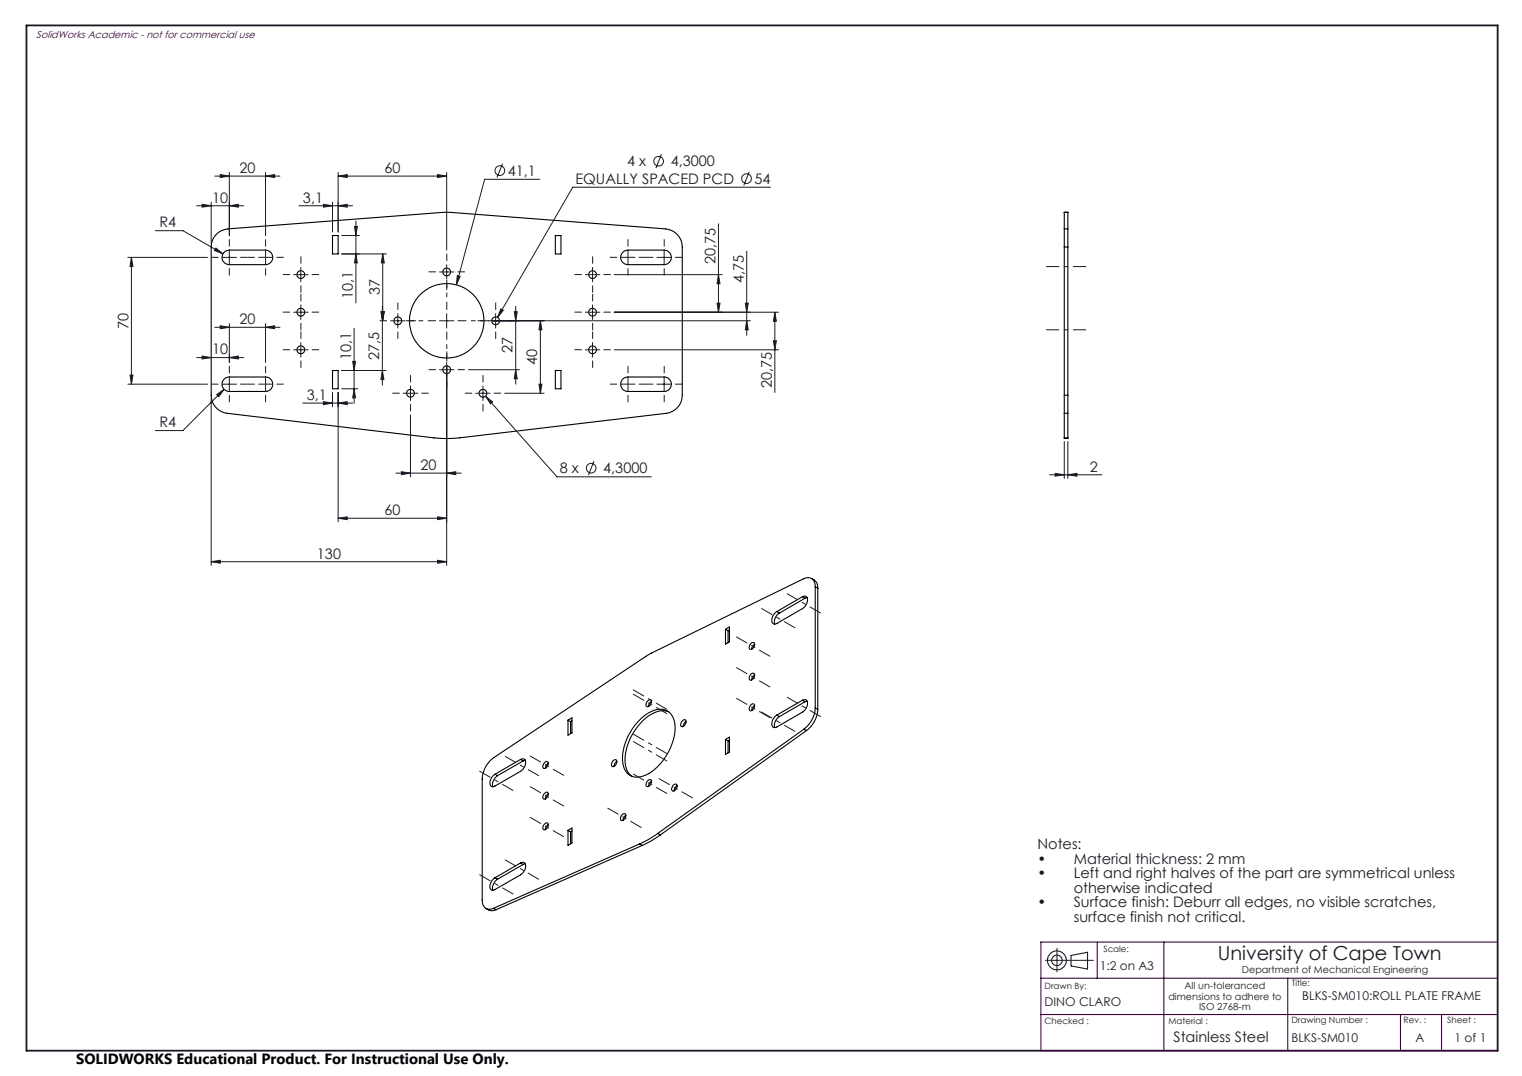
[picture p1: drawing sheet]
<svg xmlns="http://www.w3.org/2000/svg" width="420mm" height="297mm" viewBox="0 0 420 297" stroke-linecap="round" stroke-linejoin="round" font-family="sans-serif">
<g fill="none" stroke="#000" stroke-width=".3">
<path d="M293.7 58.6h1M293.7 58.6v4.6M294.7 58.6v4.6M59.6 64.8a4.9 4.9 0 0 1 3.3-1.6l59.8-4.6 61 4.6a5 5 0 0 1 4.6 5v40.9a5 5 0 0 1-4.4 5l-59.8 6.9-4.4-.1-57-6.8a5 5 0 0 1-4.4-5v-40.9a4.9 4.9 0 0 1 1.3-3.4zM61.7 69.8l.7-.6 .9-.2h10a2.01 2.01 0 0 1 2 2 2.01 2.01 0 0 1-2 2.1h-10a1.99 1.99 0 0 1-1.8-1.2 1.99 1.99 0 0 1 .2-2.1zM91.8 65h1.5v5.1h-1.5zM153.2 65h1.6v5.1h-1.6zM172 69.5l1.3-.5h10a2.01 2.01 0 0 1 2 2 2.01 2.01 0 0 1-2 2.1h-10a2.01 2.01 0 0 1-1.9-1.4 2.01 2.01 0 0 1 .6-2.2zM293.7 63.2v5M293.7 68.2h1M293.7 63.2h1M293.7 68.2v40.9"/>
<path d="M294.7 63.2v5M294.7 68.2v40.9M61.7 104.8a1.91 1.91 0 0 1 1.6-.7h10a1.99 1.99 0 0 1 2 2 1.99 1.99 0 0 1-2 2h-10a1.99 1.99 0 0 1-1.8-1.2 1.99 1.99 0 0 1 .2-2.1zM91.8 102.3h1.5v5h-1.5zM153.2 102.3h1.6v5h-1.6zM172 104.5l1.3-.4h10a1.99 1.99 0 0 1 2 2 1.99 1.99 0 0 1-2 2h-10a2.01 2.01 0 0 1-1.9-1.4 2.01 2.01 0 0 1 .6-2.2zM293.7 109.1v5M293.7 109.1h1M293.7 114.1v6.8M293.7 114.1h1M294.7 109.1v5M294.7 114.1v6.8"/>
<path d="M293.7 120.9v.1h1v-.1M293.7 120.9h1M223.9 159.7l.9 .5a2.27 2.27 0 0 1 .9 2.2M200.2 173.7l1.1-.6v4.1l-1.1 .6zM200.2 173.7l.7 .4M200.9 174.1v3.3M201.3 173.9l-.4 .2M207.3 177.6l.6-.3a1.13 1.13 0 0 1 .1 1.3 1.13 1.13 0 0 1-1.1 .6l-.1-.8zM208.2 177.8l-.6 .7-.2 .7M214.4 168.8l.7 .4M215.1 169.2a2.75 2.75 0 0 0-1.3 3.1M221.4 164.7a.93 .93 0 0 1 1.2 0 .93 .93 0 0 1 .2 1.2l-.2 .8-.8 1.1-7.4 4.3a.93 .93 0 0 1-1.2-.1 .93 .93 0 0 1-.2-1.1l.3-.9 1.1-1.2"/>
<path d="M221.4 164.7l-7 4.1M221.4 164.7l.7 .4M222.1 165.1l-7 4.1M222.7 164.9l-.6 .2M225 162a2.1 2.1 0 0 0-.9-2.2 2.1 2.1 0 0 0-2.4 0l-42.5 20.7-42.9 28.6a7.6 7.6 0 0 0-3.2 5.9v33.5a2.1 2.1 0 0 0 .8 2.1 2.1 2.1 0 0 0 2.3 .1M225 162v33.4M225 162l.7 .4M225.7 162.4v33.4M156.7 198.8l1.1-.6v4.1l-1.1 .6zM156.7 198.8l.7 .4M157.4 199.2v3.3M157.8 199l-.4 .2"/>
<path d="M176.9 198.3a6.8 6.8 0 0 1 6.7-2.3 5.2 5.2 0 0 1 2.7 5.8 16 16 0 0 1-8 12.1 4.2 4.2 0 0 1-4.4 .1 4.2 4.2 0 0 1-2.1-3.9 15.6 15.6 0 0 1 5.1-11.8zM178.8 193.4a.61 .61 0 0 1 .9-.1 .61 .61 0 0 1-.1 1l-.1 .3a.66 .66 0 0 1-1 .4 .66 .66 0 0 1-.1-1zM179.8 193.6l-.7 .7-.1 .7M184.5 196.5a5.6 5.6 0 0 0-5.5 1.1 15.5 15.5 0 0 0-6.4 13.7l.4 1.3 1.2 1.6M188.3 198.9l.5-.3a.88 .88 0 0 1 .6 .9 .88 .88 0 0 1-.6 .8 .61 .61 0 0 1-.9 .1 .61 .61 0 0 1 .1-.9zM189.3 199.1l-.5 .5-.3 .9M207.3 186.1l.6-.3a1.13 1.13 0 0 1 .1 1.3 1.13 1.13 0 0 1-1.1 .5l-.1-.7zM207.3 194.5a.62 .62 0 0 1 .9 0 .62 .62 0 0 1-.1 .9l-.6 .7h-.6l-.1-.7zM208.2 194.7l-.6 .8-.2 .6M208.2 186.3l-.6 .7-.2 .7M214.4 197.4l.7 .4M215.1 197.8a2.75 2.75 0 0 0-1.3 3"/>
<path d="M221.4 193.3a.93 .93 0 0 1 1.2 0 .93 .93 0 0 1 .2 1.2l-.2 .8-.8 1.1-7.4 4.3a.93 .93 0 0 1-1.2-.1 .93 .93 0 0 1-.2-1.1l.5-1.2 .9-.9M221.4 193.3l-7 4.1M221.4 193.3l.7 .4M222.1 193.7l-7 4.1M222.7 193.5l-.6 .2M225 195.4a7.9 7.9 0 0 1-3.1 5.9M225 195.4l.7 .4M225.7 195.8a7.8 7.8 0 0 1-3.1 5.8M136.6 213.7l.7 .4M137.3 214.1a2.98 2.98 0 0 0-1.3 3.1M143.7 209.6a.93 .93 0 0 1 1.1 0 .93 .93 0 0 1 .2 1.2l-.5 1.2-.8 .9-7.1 4.1a.93 .93 0 0 1-1.2-.1 .93 .93 0 0 1-.2-1.1l.5-1.2 .9-.9M143.7 209.6l-7.1 4.1"/>
<path d="M143.7 209.6l.7 .4M144.4 210l-7.1 4.1M145 209.8l-.6 .2M150.3 218.9l.5-.3a.88 .88 0 0 1 .6 .9 .88 .88 0 0 1-.6 .8 .61 .61 0 0 1-1 .1 .61 .61 0 0 1 .1-.9zM150.3 210.5a.61 .61 0 0 1 1-.1 .61 .61 0 0 1-.1 .9l-.2 .3a.66 .66 0 0 1-1 .5 .66 .66 0 0 1-.1-1.1zM151.3 219.1l-.5 .5-.3 .9M151.3 210.6l-.5 .5-.3 1M169.2 209.9l.7-.2a1.15 1.15 0 0 1 .1 1.3 1.15 1.15 0 0 1-1.1 .5l-.1-.7zM170.2 210.1l-.5 .5-.3 1M178.8 215.5a.61 .61 0 0 1 .9-.1 .61 .61 0 0 1-.1 .9l-.1 .3a.66 .66 0 0 1-1 .5 .66 .66 0 0 1-.1-1.1zM179.8 215.6l-.7 .8-.1 .7M185.8 216.7a.62 .62 0 0 1 1-.1 .62 .62 0 0 1-.1 1l-.6 .7h-.6l-.2-.5z"/>
<path d="M186.9 216.9l-.6 .4-.2 1M200.2 204.1l1.1-.6v4.1l-1.1 .6zM200.2 204.1l.7 .4M200.9 204.5v3.3M201.3 204.3l-.4 .2M221.9 201.3l-40.4 28.7M221.9 201.3l.7 .3M222.6 201.6l-40.4 28.9M143.7 238.2a.93 .93 0 0 1 1.1 0 .93 .93 0 0 1 .2 1.2l-.5 1.2-.8 .9-7.1 4a.93 .93 0 0 1-1.2 0 .93 .93 0 0 1-.2-1.2l.5-1.2 .9-.8M143.7 238.2l-7.1 4.1M143.7 238.2l.7 .4M144.4 238.6l-7.1 4.1"/>
<path d="M145 238.4l-.6 .2M150.3 227.4l.7-.3a1.13 1.13 0 0 1 .1 1.3 1.13 1.13 0 0 1-1.2 .5l-.1-.7zM151.3 227.6l-.7 .7-.1 .7M156.7 229.2l1.1-.6v4.1l-1.1 .6zM156.7 229.2l.7 .4M157.4 229.6v3.3M157.8 229.4l-.4 .2M171.7 224.9a.62 .62 0 0 1 1-.2 .62 .62 0 0 1-.1 1l-.4 .5a.61 .61 0 0 1-1 .1 .61 .61 0 0 1 .1-.9zM172.7 225l-.5 .5-.3 .9M176.5 232.9l-40.3 17.8M176.5 232.9l.7 .5M177.2 233.4l-40.3 17.7"/>
<path d="M181.5 230l-2.5 1.7-2.5 1.2M181.5 230l.7 .5M182.2 230.5l-2.5 1.6-2.5 1.3M134.1 250.8l.9 .4a2.22 2.22 0 0 0 1.9-.1M136.2 250.7l.7 .4M136.6 242.3l.7 .4M137.3 242.7a2.98 2.98 0 0 0-1.3 3"/>
<circle cx="83" cy="75.8" r="1.07"/>
<circle cx="123.3" cy="75.1" r="1.07"/>
<circle cx="163.5" cy="75.8" r="1.07"/>
<circle cx="83" cy="96.5" r="1.06"/>
<circle cx="83" cy="86.2" r="1.07"/>
<circle cx="109.8" cy="88.6" r="1.08"/>
<circle cx="123.3" cy="88.5" r="10.3"/>
<circle cx="136.8" cy="88.6" r="1.08"/>
<circle cx="163.5" cy="96.5" r="1.06"/>
<circle cx="163.5" cy="86.2" r="1.07"/>
<circle cx="113.3" cy="108.6" r="1.08"/>
<circle cx="123.3" cy="102" r="1.07"/>
<circle cx="133.3" cy="108.6" r="1.08"/>
</g>
<g fill="none" stroke="#191924" stroke-width=".28">
<path d="M54.3 56.8h13M55.8 56.4l2.5 .4-2.5 .4zM58.3 55.8v11.4M59.3 48.6h18M60.8 48.2l2.5 .4-2.5 .4zM63.3 56.8l2.5-.4v.8zM63.3 47.6v17.4M73.3 48.6l2.5-.4v.8zM73.3 47.6v17.4M82.5 56.8h14.8M89.3 56.4l2.5 .4-2.5 .4zM91.8 55.8v8.2"/>
<path d="M93.3 56.8l2.5-.4v.8zM93.3 48.6l2.5-.4v.8zM93.3 48.6h30M93.3 47.6v16.4M120.8 48.2l2.5 .4-2.5 .4zM123.3 47.6v21.4M138.7 45.2l-1.5 3.8M149 49.5h-15.3l-7.8 29.1M182.5 42.6l-1.5 3.8M206.8 47.4l-1.6 3.8M212.6 51.7h-54.6l-20.7 35.9M35.3 71h22"/>
<path d="M36.3 71l.4 2.6h-.8zM36.3 71v35M42.9 63.7h7.6l11 6.4M59.6 68.5l1.9 1.6-2.3-1zM61.3 71h4M63.3 69v4.1M81 75.8h4M83 73.8v4M94.3 70.1h12.3M94.3 65h4.9M97.8 62.5h.8l-.4 2.5zM98.2 70.1l.4 2.5h-.8z"/>
<path d="M98.2 61v22.6M105.6 70.1l.4 2.5h-.8zM105.6 70.1v18.4M121.3 75.1h4M123.3 73.1v3.9M126.2 76.1l.8 .2-1.1 2.3zM161.5 75.8h4M163.5 73.8v4M169.5 75.8h29.8M181.3 71h4M183.3 69v4.1M198.3 75.8l.4 2.5h-.8z"/>
<path d="M198.3 61.8v24.4M206.1 69.4v23.2M54.3 98.7h13M55.8 98.3l2.5 .4-2.5 .4zM59.3 90.3h18M60.8 89.9l2.5 .4-2.5 .4zM63.3 98.7l2.5-.4v.8zM63.3 89.3v10.7M73.3 90.3l2.5-.4v.8zM73.3 89.3v10.7M81 96.6h4M81 86.2h4"/>
<path d="M83 84.2v4M83 94.5v4.1M97.3 99.8h.8l-.4 2.5zM97.7 90.7v20.6M105.1 86h.8l-.4 2.5zM105.2 86h.8l-.4 2.5zM105.5 84.6v21.7M107.8 88.5h4M109.8 86.6v4M121.3 88.5h4M123.3 86.6v4M134.8 88.5h72.3"/>
<path d="M136.8 86.6v4M138.2 85.3l.7 .4-1.6 1.9zM141.9 86h.8l-.4 2.5zM142.3 84.6v21.4M149.1 88.5l.4 2.5h-.8zM149.1 88.5v20M161.5 96.6h4M161.5 86.2h4M163.5 84.2v4M163.5 94.5v4.1M169.5 96.6h45.3M169.5 86.2h45.3"/>
<path d="M197.9 83.7h.8l-.4 2.5zM205.7 83.7h.8l-.4 2.5zM206.1 88.5l.4 2.5h-.8zM213.4 94h.8l-.4 2.6zM213.8 86.2l.4 2.5h-.8zM213.8 86.2v22.1M35.3 106h22M35.9 103.5h.8l-.4 2.5zM58.3 110.1v46M59.8 108.9l2-1.4-1.4 2zM61.3 106h4M61.8 107.5l-11.3 11.3h-7.6"/>
<path d="M63.3 104.1v4M83.5 111.3h13.8M89.3 110.9l2.5 .4-2.5 .4zM91.8 108.3v4M93.3 111.3l2.5-.4v.8zM93.3 108.3v35.7M94.3 107.3h4.4M94.3 102.3h12.2M97.7 107.3l.4 2.5h-.8zM105.5 102.3l.4 2.5h-.8zM111.3 108.5h4M113.3 106.5v4.1"/>
<path d="M113.3 114.5v17.1M121.3 102.1h4M123.3 100v56.1M129.3 102.1h14M131.3 108.5h4M133.3 106.5v4.1M134 109.4l1.9 1.5-.5 .6zM134 109.4l19.7 22.2h26M139.3 108.5h10.8M142.3 102.1l.4 2.5h-.8zM148.7 106h.8l-.4 2.5zM181.3 106h4"/>
<path d="M183.3 104.1v4M109.3 130.6h18M110.8 130.2l2.5 .4-2.5 .4zM123.3 130.6l2.5-.4v.8zM163.9 127.3l-1.5 3.8M289.7 131.1h14.4M291.2 130.7l2.5 .4-2.5 .3zM293.7 121.8v10.2M294.7 131.1l2.5-.4v.7zM294.7 121.8v10.2M58.3 155l2.5-.3v.8zM58.3 155h65"/>
<path d="M93.3 143l2.5-.3v.7zM93.3 143h30M120.8 154.7l2.5 .3-2.5 .5zM120.8 142.7l2.5 .3-2.5 .4zM288.5 265.1h13.2M291.7 261.8v6.5"/>
<circle cx="137.9" cy="47.1" r="1.33"/>
<circle cx="181.8" cy="44.5" r="1.33"/>
<circle cx="206" cy="49.3" r="1.32"/>
<circle cx="163.1" cy="129.2" r="1.32"/>
</g>
<g fill="none" stroke="#191924" stroke-width=".3">
<path d="M295.6 263.7l4.5-.8v4.6l-4.5-.9z"/>
<circle cx="291.6" cy="265.1" r="2.61"/>
<circle cx="291.7" cy="265.1" r="1.45"/>
</g>
<path d="M299.7 73.6h-11M299.7 91h-11" fill="none" stroke="#191924" stroke-width=".28" stroke-dasharray="15.2 1.3 1.3 1.3" stroke-dashoffset="11.6" stroke-linecap="butt"/>
<g fill="none" stroke="#191924" stroke-width=".28" stroke-dasharray="15.2 1.3 1.3 1.3" stroke-dashoffset="11.7" stroke-linecap="butt">
<path d="M219.4 173.3l-9.3-5.4M226.5 169.2l-9.4-5.4M184.1 195.8l-9.4-5.4M184.1 197l-9.4-5.4M212.5 189.7l-9.3-5.5M212.5 181.2l-9.3-5.4M212.5 198.1l-9.3-5.4M226.5 197.8l-9.4-5.4M141.6 218.2l-9.3-5.4M148.7 214.1l-9.3-5.4M155.6 214l-9.4-5.4M184.1 210.1l-9.4-5.4"/>
<path d="M184.1 208l-9.4-5.4M184.1 219l-9.4-5.4M219.4 201.9l-9.3-5.4M155.6 231l-9.4-5.4M155.6 222.5l-9.4-5.4M177 228.4l-9.4-5.4M191.1 220.3l-9.3-5.4M141.6 246.8l-9.3-5.4M148.7 242.7l-9.3-5.4"/>
</g>
<path d="M120.3 88.5h-8.3M123.3 85.5v-8.2M123.3 91.5v8.3" fill="none" stroke="#191924" stroke-width=".28" stroke-dasharray="15.2 1.3 1.3 1.3" stroke-dashoffset="13" stroke-linecap="butt"/>
<path d="M126.3 88.5h8.6" fill="none" stroke="#191924" stroke-width=".28" stroke-dasharray="15.2 1.3 1.3 1.3" stroke-dashoffset="12.8" stroke-linecap="butt"/>
<g fill="none" stroke="#191924" stroke-width=".28" stroke-dasharray="15.2 1.3 1.3 1.3" stroke-linecap="butt">
<path d="M60.3 71h-2M63.3 68v-2M63.3 74v2M66.3 71h2M70.3 71h-2M73.3 71h2M73.3 71v-2M73.3 71h-2M73.3 71v2M73.3 68v-2M73.3 74v2M76.3 71h2"/>
<path d="M80 75.8h-2M83 72.8v-2M83 78.8v2M86 75.8h2M120.3 75h-2M123.3 72v-2M123.3 78v2M126.3 75h2M160.5 75.8h-2M163.5 72.8v-2M163.5 78.8v2M166.5 75.8h2"/>
<path d="M170.3 71h-2M173.3 71h-2M173.3 71v2M173.3 71h2M173.3 71v-2M173.3 74v2M173.3 68v-2M176.3 71h2M180.3 71h-2M183.3 74v2M183.3 68v-2M186.3 71h2"/>
<path d="M80 96.5h-2M80 86.2h-2M83 93.5v-2M83 99.5v2M83 83.2v-2M83 89.2v2M86 96.5h2M86 86.2h2M106.8 88.5h-2M109.8 85.5v-2M109.8 91.5v2M112.8 88.5h2"/>
<path d="M123.3 99v-2M133.8 88.5h-2M136.8 85.5v-2M136.8 91.5v2M139.8 88.5h2M160.5 86.2h-2M160.5 96.5h-2M163.5 83.2v-2M163.5 89.2v2M163.5 93.5v-2M163.5 99.5v2M166.5 86.2h2"/>
<path d="M166.5 96.5h2M60.3 106h-2M63.3 103v-2M63.3 109v2M66.3 106h2M70.3 106h-2M73.3 106h2M73.3 106v-2M73.3 106h-2M73.3 106v2M73.3 103v-2M73.3 109v2"/>
<path d="M76.3 106h2M110.3 108.5h-2M113.3 105.5v-2M113.3 111.5v2M116.3 108.5h2M120.3 102h-2M123.3 105v2M126.3 102h2M130.3 108.5h-2M133.3 105.5v-2M133.3 111.5v2M136.3 108.5h2"/>
<path d="M170.3 106h-2M173.3 106h-2M173.3 106v2M173.3 106h2M173.3 106v-2M173.3 109v2M173.3 103v-2M176.3 106h2M180.3 106h-2M183.3 109v2M183.3 103v-2M186.3 106h2"/>
</g>
<path d="M7.3 7h406v283h-406z" fill="none" stroke="#191924" stroke-width=".5"/>
<path d="M287.2 270h126.1M302.8 260v10M321.2 260v30M355.4 270v20M413.3 260h-126.1v30h126.1M287.2 280h126.1M386.5 280v10M397.8 280v10" fill="none" stroke="#400040" stroke-width=".3"/>
<g fill="#191924">
<path d="M63.3 56.8l2.5-.4v.8zM55.8 56.4l2.5 .4-2.5 .4zM73.3 48.6l2.5-.4v.8zM60.8 48.2l2.5 .4-2.5 .4zM93.3 56.8l2.5-.4v.8zM89.3 56.4l2.5 .4-2.5 .4zM63.3 98.7l2.5-.4v.8zM55.8 98.3l2.5 .4-2.5 .4zM123.3 130.6l2.5-.4v.8zM110.8 130.2l2.5 .4-2.5 .4z"/>
<path d="M58.3 155l2.5-.3v.8zM120.8 154.7l2.5 .3-2.5 .5zM93.3 143l2.5-.3v.7zM120.8 142.7l2.5 .3-2.5 .4zM89.3 110.9l2.5 .4-2.5 .4zM93.3 111.3l2.5-.4v.8zM93.3 48.6l2.5-.4v.8zM120.8 48.2l2.5 .4-2.5 .4zM59.6 68.5l-.4 .6 2.3 1zM60.8 89.9l2.5 .4-2.5 .4zM73.3 90.3l2.5-.4v.8zM59.8 108.9l.6 .6 1.4-2zM134 109.4l1.4 2.1 .5-.6zM138.2 85.3l-.9 2.3 1.6-1.9zM126.2 76.1l-.3 2.5 1.1-2.3z"/>
<path d="M294.7 131.1l2.5-.4v.7zM291.2 130.7l2.5 .4-2.5 .3z"/>
<path d="M97.7 107.3l.4 2.5h-.8zM97.3 99.8h.8l-.4 2.5zM142.3 102.1l.4 2.5h-.8zM141.9 86h.8l-.4 2.5zM105.2 86h.8l-.4 2.5zM105.6 70.1l.4 2.5h-.8zM105.5 102.3l.4 2.5h-.8zM105.1 86h.8l-.4 2.5zM213.4 94h.8l-.4 2.6zM213.8 86.2l.4 2.5h-.8z"/>
<path d="M198.3 75.8l.4 2.5h-.8zM197.9 83.7h.8l-.4 2.5zM97.8 62.5h.8l-.4 2.5zM98.2 70.1l.4 2.5h-.8zM149.1 88.5l.4 2.5h-.8zM148.7 106h.8l-.4 2.5zM36.3 71l.4 2.6h-.8zM35.9 103.5h.8l-.4 2.5zM205.7 83.7h.8l-.4 2.5zM206.1 88.5l.4 2.5h-.8z"/>
</g>
<text font-size="5.3" fill="#191924" x="336" y="265.1">University of Cape Town</text>
<text font-size="4.1" x="21" y="293.7">SOLIDWORKS Educational Product. For Instructional Use Only.</text>
<g font-size="4" fill="#191924">
<text x="66.1" y="47.7">20</text>
<text x="106.1" y="47.7">60</text>
<text x="173.1" y="45.9">4 x</text>
<text x="185.1" y="45.9">4,3000</text>
<text x="140.1" y="48.5">41,1</text>
<text x="158.8" y="50.8">EQUALLY SPACED PCD</text>
<text x="208.2" y="50.8">54</text>
<text x="58.6" y="55.9">10</text>
<text x="83.6" y="55.9">3,1</text>
<text x="44" y="62.8">R4</text>
<text x="197.4" y="72.8" transform="rotate(-90 197.4 72.8)">20,75</text>
<text x="97.4" y="82.5" transform="rotate(-90 97.4 82.5)">10,1</text>
<text x="104.8" y="81.5" transform="rotate(-90 104.8 81.5)">37</text>
<text x="205.2" y="78.2" transform="rotate(-90 205.2 78.2)">4,75</text>
<text x="66.1" y="89.4">20</text>
<text x="35.4" y="90.7" transform="rotate(-90 35.4 90.7)">70</text>
<text x="58.6" y="97.8">10</text>
<text x="96.9" y="99.5" transform="rotate(-90 96.9 99.5)">10,1</text>
<text x="104.7" y="99.3" transform="rotate(-90 104.7 99.3)">27,5</text>
<text x="141.5" y="97.5" transform="rotate(-90 141.5 97.5)">27</text>
<text x="148.3" y="100.7" transform="rotate(-90 148.3 100.7)">40</text>
<text x="213" y="107.2" transform="rotate(-90 213 107.2)">20,75</text>
<text x="84.7" y="110.4">3,1</text>
<text x="44" y="118">R4</text>
<text x="116.1" y="129.7">20</text>
<text x="154.5" y="130.7">8 x</text>
<text x="166.5" y="130.7">4,3000</text>
<text x="300.8" y="130.2">2</text>
<text x="106.1" y="142.2">60</text>
<text x="87.5" y="154.2">130</text>
<text x="286.3" y="234.4">Notes:</text>
<text x="286.3" y="238.4">•</text>
<text x="296.3" y="238.4">Material thickness: 2 mm</text>
<text x="286.3" y="242.4">•</text>
<text x="296.3" y="242.4">Left and right halves of the part are symmetrical unless</text>
<text x="286.3" y="250.4">•</text>
<text x="296.3" y="246.4">otherwise indicated</text>
<text x="296.3" y="250.4">Surface finish: Deburr all edges, no visible scratches,</text>
<text x="296.3" y="254.4">surface finish not critical.</text>
<text x="323.8" y="287.5">Stainless Steel</text>
</g>
<g font-size="3.3" fill="#191924">
<text x="303.5" y="267.8">1:2 on A3</text>
<text x="359.3" y="275.9">BLKS-SM010:ROLL PLATE FRAME</text>
<text x="288.2" y="277.6">DINO CLARO</text>
<text x="356.4" y="287.5">BLKS-SM010</text>
<text x="390.6" y="287.6">A</text>
<text x="401.4" y="287.6">1 of 1</text>
</g>
<text font-size="2.8" fill="#400040" x="10" y="10.5">SolidWorks Academic - not for commercial use</text>
<g font-size="2.7" fill="#191924">
<text x="342.7" y="268.7">Department of Mechanical Engineering</text>
<text x="322.4" y="275.9">dimensions to adhere to</text>
<text x="326.9" y="272.9">All un-toleranced</text>
<text x="330.9" y="278.9">ISO 2768-m</text>
</g>
<g font-size="2.4" fill="#191924">
<text x="304.5" y="262.8">Scale:</text>
<text x="288.2" y="272.9">Drawn By:</text>
<text x="356.5" y="272.3">Title:</text>
<text x="288.2" y="282.6">Checked :</text>
<text x="322.4" y="282.6">Material :</text>
<text x="356.4" y="282.3">Drawing Number :</text>
<text x="387.3" y="282.4">Rev. :</text>
<text x="399.3" y="282.3">Sheet :</text>
</g>
</svg>
